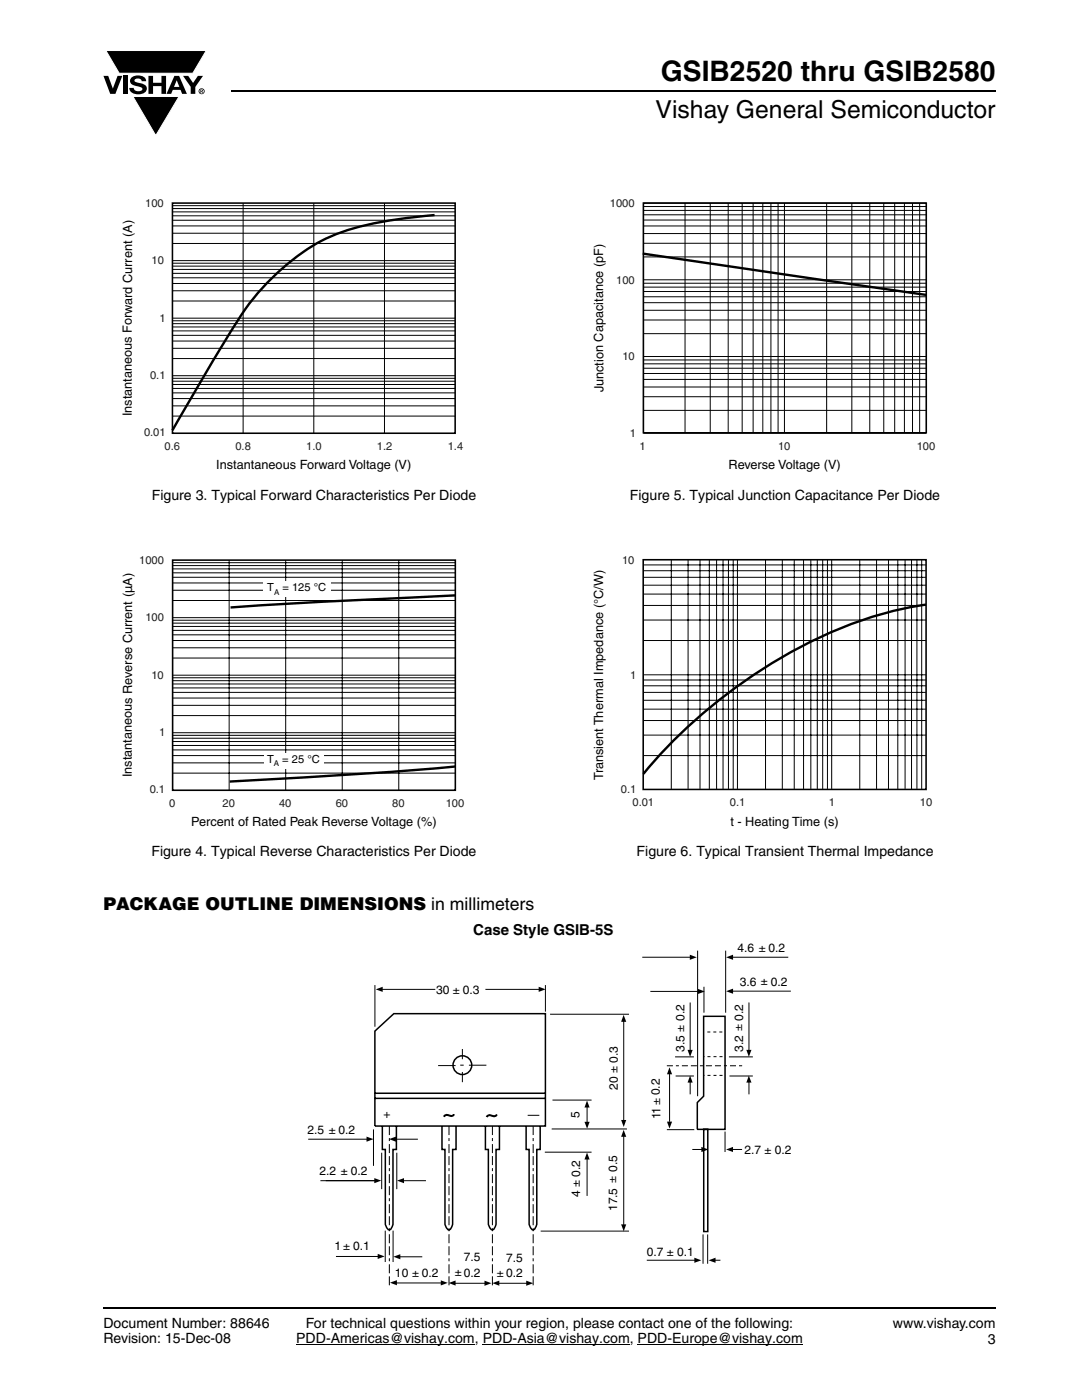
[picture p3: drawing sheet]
<svg xmlns="http://www.w3.org/2000/svg" width="216mm" height="279mm" viewBox="0 0 216 279" stroke-linecap="round" stroke-linejoin="round" font-family="sans-serif">
<g fill="#000">
<path d="M20.6 15.1h1l.9 2.6 1-2.6h.9l-1.4 3.6h-1zM21.1 10.1h20.1l-2.7 4.5h-14.7zM24.6 15.1h.9v3.6h-.9zM26.3 15.4a2.1 2.1 0 0 1 2.8 .4l.1 .4h-.9a.79 .79 0 0 0-.7-.5 .79 .79 0 0 0-.8 .4l.3 .3 1 .2a1.08 1.08 0 0 1 1.2 1 1.08 1.08 0 0 1-1.1 1.2 1.73 1.73 0 0 1-2.4-1.3h.9a.96 .96 0 0 0 .8 .7 .96 .96 0 0 0 .9-.4 1.31 1.31 0 0 0-1.2-.6 1.03 1.03 0 0 1-1.1-.6 1.03 1.03 0 0 1 .2-1.2zM29.6 15.1h.9v1.4h1.7v-1.4h.9v3.6h-.9v-1.5h-1.7v1.5h-.9zM26.5 19.3h9.2l-4.6 7.8zM36.5 15.1h1.1l.9 1.5 1-1.5h1l-1.5 2.3v1.3h-.9v-1.4z"/>
<path d="M35.3 16l-.6 1.3h1.1zM34.8 15.1h.9l1.6 3.6h-1l-.3-.8h-1.5l-.3 .8h-1z"/>
<path d="M40.1 18v.2l.2-.1v-.1zM40 17.9h.4l.1 .2-.2 .2 .2 .2-.3-.2-.1 .2h-.1zM39.8 18.2a.46 .46 0 0 0 .9 0 .46 .46 0 0 0-.9 0zM39.6 18.2a.6 .6 0 0 1 1.2 0 .6 .6 0 0 1-1.2 0z"/>
</g>
<path d="M21.1 10.1h20.1l-2.7 4.5h-14.7zM26.5 19.3h9.2l-4.6 7.8z" fill="none" stroke="#fff" stroke-width=".2"/>
<path d="M46.1 18.2h152.5M20.6 261.1h178" fill="none" stroke="#000" stroke-width=".36"/>
<path d="M59.1 268.3h35.6M96.3 268.3h29.3M127.2 268.3h33" fill="none" stroke="#000" stroke-width=".2"/>
<path d="M24.2 39.4h68.2v54.8h-68.2z" fill="#fff"/>
<g fill="none" stroke="#000" stroke-width=".2">
<path d="M34.4 58h56.4M34.4 56.6h56.4M34.4 55.4h56.4M34.4 53.1h56.4M34.4 53.8h56.4M34.4 54.6h56.4M34.4 52.5h56.4M34.4 52h56.4M34.4 48.6h56.4M34.4 46.5h56.4M34.4 45.1h56.4M34.4 44h56.4"/>
<path d="M34.4 41.6h56.4M34.4 42.3h56.4M34.4 43.1h56.4M34.4 41h56.4M48.5 40.5v46M62.6 40.5v46M76.7 40.5v46M34.4 79.5h56.4M34.4 78.4h56.4M34.4 76.1h56.4M34.4 76.7h56.4M34.4 77.5h56.4"/>
<path d="M34.4 75.5h56.4M34.4 75h56.4M34.4 71.6h56.4M34.4 69.5h56.4M34.4 68.1h56.4M34.4 66.9h56.4M34.4 64.6h56.4M34.4 65.3h56.4M34.4 66h56.4M34.4 64h56.4M34.4 63.5h56.4M34.4 60.1h56.4"/>
<path d="M34.4 83h56.4M34.4 81h56.4"/>
</g>
<path d="M34.4 40.5h56.4v46h-56.4z" fill="none" stroke="#000" stroke-width=".32"/>
<path d="M86.7 42.9a69.5 69.5 0 0 0-20.5 4.2 44.8 44.8 0 0 0-18.1 15.9l-5.6 9-8.1 13.9" fill="none" stroke="#000" stroke-width=".48"/>
<path d="M24.2 110.6h68.4v54.9h-68.4z" fill="#fff"/>
<g fill="none" stroke="#000" stroke-width=".2">
<path d="M34.4 119.8h56.5M34.4 117.8h56.5M34.4 116.3h56.5M34.4 115.2h56.5M34.4 112.9h56.5M34.4 113.5h56.5M34.4 114.3h56.5M34.4 112.3h56.5M45.7 111.8v45.9M57 111.8v45.9M68.3 111.8v45.9M79.6 111.8v45.9"/>
<path d="M34.4 139.3h56.5M34.4 138.2h56.5M34.4 135.8h56.5M34.4 136.5h56.5M34.4 137.3h56.5M34.4 135.3h56.5M34.4 134.7h56.5M34.4 131.3h56.5M34.4 129.3h56.5M34.4 127.8h56.5M34.4 126.7h56.5M34.4 124.4h56.5"/>
<path d="M34.4 125h56.5M34.4 125.8h56.5M34.4 123.8h56.5M34.4 123.3h56.5M34.4 154.3h56.5M34.4 152.3h56.5M34.4 150.8h56.5M34.4 149.7h56.5M34.4 147.3h56.5M34.4 148h56.5M34.4 148.8h56.5M34.4 146.7h56.5"/>
<path d="M34.4 146.2h56.5M34.4 142.8h56.5M34.4 140.8h56.5"/>
</g>
<path d="M34.4 111.8h56.5v45.9h-56.5z" fill="none" stroke="#000" stroke-width=".32"/>
<path d="M90.8 118.8l-28.4 1.4-16.4 1M90.9 153a1091.2 1091.2 0 0 1-45.1 3" fill="none" stroke="#000" stroke-width=".48"/>
<g fill="#fff">
<path d="M52.5 116.1h13.4v3.1h-13.4z"/>
<path d="M52.6 150.3h11.9v3.2h-11.9z"/>
<path d="M118.2 39.4h68.4v54.8h-68.4z"/>
</g>
<g fill="none" stroke="#000" stroke-width=".2">
<path d="M128.4 57.3h56.4M128.4 58.2h56.4M128.4 59.2h56.4M128.4 56.5h56.4M128.4 55.8h56.4M128.4 51.3h56.4M128.4 48.6h56.4M128.4 46.6h56.4M128.4 45.1h56.4M128.4 42h56.4M128.4 42.9h56.4M128.4 43.9h56.4"/>
<path d="M128.4 41.2h56.4M128.4 40.5h56.4M136.7 40.5v45.9M141.7 40.5v45.9M145.3 40.5v45.9M148.1 40.5v45.9M150.3 40.5v45.9M152.2 40.5v45.9M153.8 40.5v45.9M155.3 40.5v45.9M156.5 40.5v45.9M164.9 40.5v45.9"/>
<path d="M170 40.5v45.9M173.6 40.5v45.9M176.3 40.5v45.9M178.5 40.5v45.9M180.5 40.5v45.9M182.1 40.5v45.9M183.5 40.5v45.9M128.4 79.2h56.4M128.4 77.2h56.4M128.4 75.7h56.4M128.4 72.6h56.4M128.4 73.5h56.4"/>
<path d="M128.4 74.5h56.4M128.4 71.8h56.4M128.4 71.2h56.4M128.4 66.6h56.4M128.4 63.9h56.4M128.4 61.9h56.4M128.4 60.4h56.4M128.4 81.9h56.4M128.4 86.5h56.4"/>
</g>
<path d="M128.4 40.5h56.4v45.9h-56.4z" fill="none" stroke="#000" stroke-width=".32"/>
<path d="M128.2 50.6l56.7 8.3" fill="none" stroke="#000" stroke-width=".48"/>
<path d="M118.2 110.6h67.8v54.8h-67.8z" fill="#fff"/>
<g fill="none" stroke="#000" stroke-width=".2">
<path d="M128.3 118.6h56.5M128.3 113.9h56.5M128.3 115.2h56.5M128.3 116.8h56.5M128.3 112.7h56.5M133.9 111.7v45.7M137.3 111.7v45.7M139.7 111.7v45.7M141.5 111.7v45.7M143 111.7v45.7M144.3 111.7v45.7M145.4 111.7v45.7"/>
<path d="M146.3 111.7v45.7M147.1 111.7v45.7M152.8 111.7v45.7M156.1 111.7v45.7M158.5 111.7v45.7M160.3 111.7v45.7M161.8 111.7v45.7M163.1 111.7v45.7M164.2 111.7v45.7M165.1 111.7v45.7M166 111.7v45.7M171.6 111.7v45.7"/>
<path d="M174.9 111.7v45.7M177.3 111.7v45.7M179.1 111.7v45.7M180.6 111.7v45.7M181.9 111.7v45.7M183 111.7v45.7M183.9 111.7v45.7M128.3 136.9h56.5M128.3 138.2h56.5M128.3 139.8h56.5M128.3 135.7h56.5M128.3 134.7h56.5"/>
<path d="M128.3 127.8h56.5M128.3 123.7h56.5M128.3 120.8h56.5M128.3 150.8h56.5M128.3 146.7h56.5M128.3 143.8h56.5M128.3 141.5h56.5"/>
</g>
<path d="M128.3 111.7h56.5v45.9h-56.5z" fill="none" stroke="#000" stroke-width=".32"/>
<path d="M184.8 120.7a84.3 84.3 0 0 0-35.1 14.4 101.7 101.7 0 0 0-21.3 19.3" fill="none" stroke="#000" stroke-width=".48"/>
<path d="M61.3 184.4h96.7v72.2h-96.7z" fill="#fff"/>
<path d="M77.7 224.7v31.9M89.6 224.7v31.9M98.3 224.7v31.9M106.4 224.7v31.9" fill="none" stroke="#000" stroke-width=".2" stroke-dasharray="1.8 .6 .6 .6 1.8 .6" stroke-linecap="butt"/>
<g fill="none" stroke="#000" stroke-width=".2">
<path d="M74.8 196.6v8.3M76.1 197.5h10.8M96.9 197.5h11.1M108.8 196.6v5.3M128.2 191h10.1M129.8 197.9h10.1M139.2 189.7v29.1M140.5 196.9v5.2M144.8 189.7v12.4M145.7 191h11.6M145.7 197.8h12.1M87.4 212.7h3.5"/>
<path d="M91.8 212.6h.7M92.3 209.3v2.1M92.3 213.9v2.1M93.6 212.6h3.5M109.8 202.4h15.7M110.2 219.5h7.8M124.5 203.3v20.7M133.6 213.8v10.1M134.7 210.9h3.8M134.8 214.7h3.7M137.7 200.1v10.2M137.7 215.4v3"/>
<path d="M145.4 210.9h4.8M145.6 214.7h4.6M149.4 200.1v10.2M149.4 215.4v3M61.5 227.4h12.2M63.9 235.6h11.4M74.5 225.4v7.3M76.2 230.1v7.2M78.4 227.4h5M79.2 230.1v7.2M80 235.6h5M88.5 222.7l.5-.3 1.1 .2 .4-.2 .1 .1-.4 .3-.9-.2h-.3l-.3 .2z"/>
<path d="M97.1 222.8l.5-.3 1 .2 .4-.2 .2 .1-.5 .3-.9-.2h-.3l-.2 .2zM105.3 222.6h2.3M108.7 229.9h9.3M110.1 225.3h15M117.1 220.4v3.9M117.1 230.9v7.8M124.5 226.3v18.6M133.1 225.4h5.4M138.1 229.4h3.1M144.7 225.8v4.1M145.7 229.4h2.4M67 250.8h9"/>
<path d="M76.9 245.6v6.3M78.4 256h10.2M78.4 245.6v6.3M79.3 250.8h5M90 256.1h7.3M99.1 256.1h6.5M107.9 245.7h17.6M129.1 251.5h10.1M140.3 246.4v5.8M141.2 246.4v5.8M142.2 251.5h1.6"/>
</g>
<g fill="#000">
<path d="M75 197.5l1.4-.6v1.1zM107.5 196.9l1.4 .5-1.4 .6zM137.6 190.5l1.4 .6-1.4 .5zM139.3 197.4l1.3 .5-1.3 .5zM144.9 191.1l1.4-.6v1.1zM144.9 197.8l1.4-.5v1zM124.4 202.5l.6 1.4h-1.1zM133.6 213l.5 1.4h-1zM137.7 214.7l.5 1.4h-1zM137.2 209.5h1l-.5 1.4zM149.4 214.7l.5 1.4h-1zM148.9 209.5h1l-.5 1.4z"/>
<path d="M73.1 226.8l1.4 .5-1.4 .6zM74.7 235.1l1.4 .5-1.4 .5zM77.6 227.3l1.4-.5v1.1zM79.2 235.6l1.4-.5v1zM116.6 223.9h1.1l-.6 1.4zM117.1 219.6l.6 1.4h-1.1zM117.1 230l.6 1.4h-1.1zM123.9 223.5h1.1l-.5 1.4zM124.4 225.5l.6 1.4h-1.1zM133.1 223.8h1l-.5 1.4zM139.9 228.9l1.4 .5-1.4 .5zM144.9 229.4l1.4-.5v1z"/>
<path d="M75.4 250.2l1.4 .5-1.4 .6zM77.8 256l1.4-.5v1zM78.5 250.8l1.4-.5v1zM88 255.5l1.3 .5-1.3 .5zM89.5 256.1l1.4-.6v1.1zM96.7 255.6l1.4 .5-1.4 .5zM98.2 256.1l1.4-.5v1zM105 255.6l1.4 .5-1.4 .5zM123.9 244.3l1.1 .1-.5 1.3zM138.5 251l1.4 .5-1.3 .5zM141.4 251.5l1.4-.5v1z"/>
<path d="M97.1 222.8l.2 .1 .2-.2h.3l.9 .2 .5-.3-.2-.1-.4 .2-1-.2zM88.5 222.7l.2 .1 .3-.2h.3l.9 .2 .4-.3-.1-.1-.4 .2-1.1-.2z"/>
</g>
<path d="M133.1 212.7h15" fill="none" stroke="#000" stroke-width=".2" stroke-dasharray="1.2 .6 .6 .6 1.2 .6" stroke-linecap="butt"/>
<g fill="none" stroke="#000" stroke-width=".3">
<path d="M74.8 205.8l3.8-3.5h30.2v22.4h-34zM74.8 219.2h34M74.8 218.2h34M140.4 202.8h4.3v22.6h-5.6v-5.4l1.3-1.2zM76.3 224.7v4.7h.6v15.1a1.14 1.14 0 0 0 .9 .9l.3-.3 .3-.7v-15h.7v-4.7M88.2 224.7v4.7h.6v15.1a1.14 1.14 0 0 0 .9 .9l.3-.3 .3-.7v-15h.7v-4.7M96.9 224.7v4.7h.5l.1 15.1a1.14 1.14 0 0 0 .8 .9l.4-.3 .3-.7v-15h.7v-4.7M105 224.7v4.7h.6v15.1a1.14 1.14 0 0 0 .9 .9l.3-.3 .3-.7v-15h.7v-4.7M140.4 225.4h.8v20.4h-.8z"/>
<circle cx="92.3" cy="212.6" r="1.87"/>
</g>
<path d="M141.1 206h3.3M144.2 214.6h-3.8M144.2 210.9h-3.8" fill="none" stroke="#000" stroke-width=".2" stroke-dasharray=".6 .6 .6 .6 .6 .6" stroke-linecap="butt"/>
<text font-size="5.6" x="131.9" y="16.1">GSIB2520 thru GSIB2580</text>
<text font-size="4.9" x="130.8" y="23.6">Vishay General Semiconductor</text>
<text font-size="3.5" x="20.6" y="181.6">PACKAGE OUTLINE DIMENSIONS in millimeters</text>
<text font-size="3" x="94.4" y="186.6">Case Style GSIB-5S</text>
<g font-size="2.8">
<text x="30.3" y="99.7">Figure 3. Typical Forward Characteristics Per Diode</text>
<text x="125.7" y="99.7">Figure 5. Typical Junction Capacitance Per Diode</text>
<text x="30.2" y="170.9">Figure 4. Typical Reverse Characteristics Per Diode</text>
<text x="127" y="170.9">Figure 6. Typical Transient Thermal Impedance</text>
<text x="20.6" y="264.9">Document Number: 88646</text>
<text x="20.6" y="268.1">Revision: 15-Dec-08</text>
<text x="59.1" y="268.1">PDD-Americas@vishay.com, PDD-Asia@vishay.com, PDD-Europe@vishay.com</text>
<text x="61" y="264.9">For technical questions within your region, please contact one of the following:</text>
<text x="178.2" y="264.9">www.vishay.com</text>
<text x="197.1" y="268.1">3</text>
</g>
<g font-size="2.5">
<text x="26.3" y="83.1" transform="rotate(-90 26.3 83.1)">Instantaneous Forward Current (A)</text>
<text x="120.4" y="78.3" transform="rotate(-90 120.4 78.3)">Junction Capacitance (pF)</text>
<text x="43.1" y="93.6">Instantaneous Forward Voltage (V)</text>
<text x="145.4" y="93.6">Reverse Voltage (V)</text>
<text x="26.3" y="155.1" transform="rotate(-90 26.3 155.1)">Instantaneous Reverse Current (µA)</text>
<text x="120.3" y="155.6" transform="rotate(-90 120.3 155.6)">Transient Thermal Impedance (°C/W)</text>
<text x="38.2" y="164.9">Percent of Rated Peak Reverse Voltage (%)</text>
<text x="145.7" y="164.9">t - Heating Time (s)</text>
</g>
<g font-size="2.4">
<text x="147.1" y="190">4.6 ± 0.2</text>
<text x="147.6" y="196.8">3.6 ± 0.2</text>
<text x="87" y="198.5">30 ± 0.3</text>
<text x="136.6" y="210" transform="rotate(-90 136.6 210)">3.5 ± 0.2</text>
<text x="148.3" y="210" transform="rotate(-90 148.3 210)">3.2 ± 0.2</text>
<text x="123.3" y="217.4" transform="rotate(-90 123.3 217.4)">20 ± 0.3</text>
<text x="61.3" y="226.3">2.5 ± 0.2</text>
<text x="76.5" y="223.2">+</text>
<text x="115.7" y="223.1" transform="rotate(-90 115.7 223.1)">5</text>
<text x="131.8" y="223.4" transform="rotate(-90 131.8 223.4)">11± 0.2</text>
<text x="148.6" y="230.2">2.7 ± 0.2</text>
<text x="63.8" y="234.5">2.2 ± 0.2</text>
<text x="115.8" y="238.9" transform="rotate(-90 115.8 238.9)">4 ± 0.2</text>
<text x="123.1" y="241.6" transform="rotate(-90 123.1 241.6)">17.5 ± 0.5</text>
<text x="66.7" y="249.6">1± 0.1</text>
<text x="92.6" y="251.7">7.5</text>
<text x="101" y="251.8">7.5</text>
<text x="129.1" y="250.7">0.7 ± 0.1</text>
<text x="78.8" y="254.8">10 ± 0.2</text>
<text x="90.8" y="254.7">± 0.2</text>
<text x="99.1" y="254.8">± 0.2</text>
</g>
<g font-size="2.2" fill="#231f20">
<text x="29" y="41.3">100</text>
<text x="121.7" y="41.3">1000</text>
<text x="30.2" y="52.8">10</text>
<text x="123" y="56.6">100</text>
<text x="31.8" y="64.2">1</text>
<text x="124.2" y="71.9">10</text>
<text x="29.9" y="75.6">0.1</text>
<text x="28.7" y="87.1">0.01</text>
<text x="32.9" y="89.7">0.6</text>
<text x="47" y="89.7">0.8</text>
<text x="61.1" y="89.7">1.0</text>
<text x="75.2" y="89.7">1.2</text>
<text x="89.3" y="89.7">1.4</text>
<text x="125.7" y="87.2">1</text>
<text x="127.6" y="89.7">1</text>
<text x="155.3" y="89.7">10</text>
<text x="182.9" y="89.7">100</text>
<text x="27.8" y="112.5">1000</text>
<text x="124.1" y="112.5">10</text>
<text x="29" y="124">100</text>
<text x="30.2" y="135.4">10</text>
<text x="125.7" y="135.4">1</text>
<text x="31.7" y="146.9">1</text>
<text x="29.9" y="158.4">0.1</text>
<text x="33.7" y="161">0</text>
<text x="44.4" y="161">20</text>
<text x="55.7" y="161">40</text>
<text x="67" y="161">60</text>
<text x="78.3" y="161">80</text>
<text x="88.9" y="161">100</text>
<text x="123.9" y="158.3">0.1</text>
<text x="126.2" y="160.9">0.01</text>
<text x="145.6" y="160.9">0.1</text>
<text x="165.4" y="160.9">1</text>
<text x="183.6" y="160.9">10</text>
</g>
<g font-size="2.2">
<text x="53.3" y="118">T</text>
<text x="56.4" y="118">= 125 °C</text>
<text x="53.3" y="152.3">T</text>
<text x="56.3" y="152.3">= 25 °C</text>
</g>
<g font-size="1.6">
<text x="54.7" y="118.7">A</text>
<text x="54.7" y="153">A</text>
</g>
</svg>
